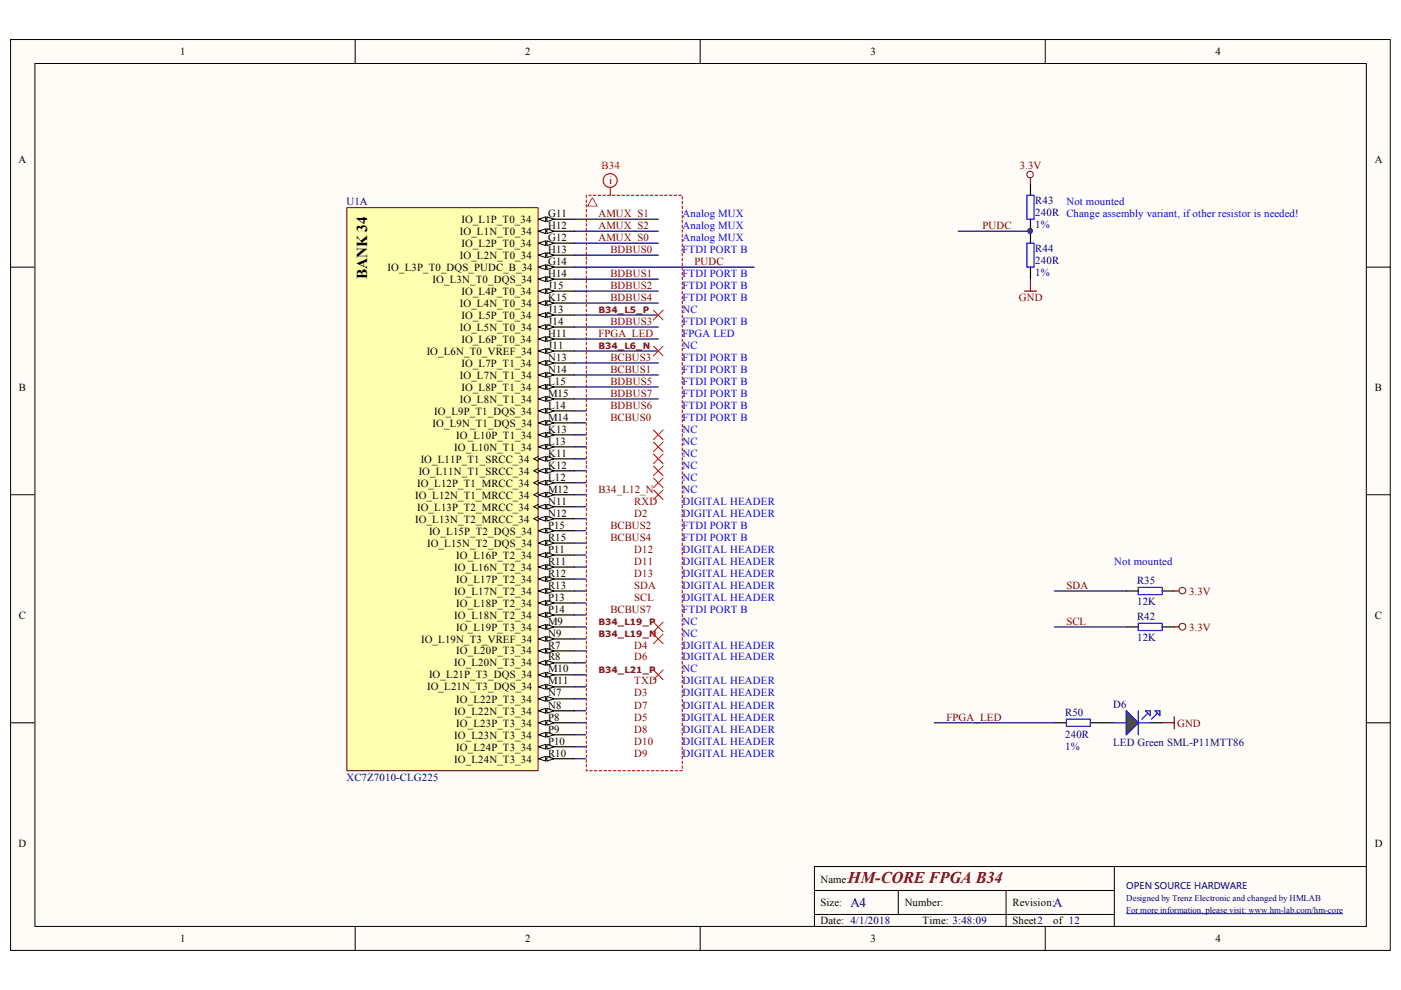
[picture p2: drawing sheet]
<svg xmlns="http://www.w3.org/2000/svg" width="297mm" height="210mm" viewBox="0 0 297 210" stroke-linecap="round" stroke-linejoin="round" font-family="sans-serif">
<path d="M2.3 8.5h292.5v193h-292.5z" fill="#fffcf8"/>
<path d="M2.2 8.4h292.6v193.1h-292.6z" fill="none" stroke="#000" stroke-width=".21"/>
<path d="M7.5 13.5h282.2v182.9h-282.2z" fill="#fffcf8"/>
<g fill="none" stroke="#000" stroke-width=".21">
<path d="M7.4 13.5h282.3v182.9h-282.3zM75.3 8.3v5.1M148.5 8.3v5.1M221.6 8.3v5.1M2.2 56.6h5.1M289.7 56.6h5.1M2.2 104.9h5.1M289.7 104.9h5.1M2.2 153.2h5.1M289.7 153.2h5.1M75.3 196.4v5.2M148.5 196.4v5.2"/>
<path d="M172.7 188.8h63.6M172.7 193.9h63.6M190.5 188.8v5.1M213.3 188.8v7.6M221.6 196.4v5.2M236.3 183.7v12.7M289.7 183.7h-117v12.7"/>
</g>
<path d="M238.8 193.7h45.9" fill="none" stroke="#000080" stroke-width=".21"/>
<g fill="none" stroke="#000080" stroke-width=".25">
<path d="M121.8 92.2h17.8M121.8 94.7h17.8M121.8 87.1h17.8M121.8 89.7h17.8M121.8 97.3h17.8M121.8 99.8h17.8M121.8 117.7h17.8M121.8 112.5h17.8M121.8 115.1h17.8M121.8 102.4h17.8M121.8 104.9h17.8M121.8 107.4h17.8"/>
<path d="M121.8 110h17.8M121.8 120.2h17.8M121.8 122.8h17.8M121.8 125.3h17.8M121.8 127.8h17.8M121.8 130.4h17.8M121.8 138h17.8M121.8 132.9h17.8M121.8 135.5h17.8M121.8 148.2h17.8M121.8 150.7h17.8M121.8 153.2h17.8"/>
<path d="M121.8 155.8h17.8M121.8 143.1h17.8M121.8 145.6h17.8M121.8 140.5h17.8M121.8 158.3h17.8M121.8 160.9h17.8"/>
</g>
<path d="M124.3 41.4h20.3v122h-20.3z" fill-rule="evenodd" fill="#fff"/>
<path d="M124.3 41.4h20.3v122h-20.3z" fill="none" stroke="#f00" stroke-width=".25" stroke-dasharray=".5 .5"/>
<path d="M125.6 41.9l1 1.8h-2z" fill="none" stroke="#f33" stroke-width=".21"/>
<g fill="none" stroke="#f00" stroke-width=".25">
<path d="M129.4 39.9v1.5"/>
<circle cx="129.4" cy="38.3" r="1.48"/>
</g>
<g fill="none" stroke="#000080" stroke-width=".25">
<path d="M121.8 56.6h38.1M121.8 59.2h17.8M121.8 51.6h17.8M121.8 54.1h17.8M121.8 46.5h17.8M121.8 49h17.8M121.8 77h17.8M121.8 79.5h17.8M121.8 71.9h17.8M121.8 74.4h17.8M121.8 66.8h17.8M121.8 69.3h17.8"/>
<path d="M121.8 61.7h17.8M121.8 64.3h17.8M121.8 82h17.8M121.8 84.6h17.8"/>
</g>
<path d="M73.6 44.1h40.5v119.3h-40.5z" fill="#ffffb0"/>
<path d="M73.5 44h40.6v119.4h-40.6z" fill="none" stroke="#800000" stroke-width=".21"/>
<path d="M114.2 49h7.6" fill="none" stroke="#000" stroke-width=".25"/>
<path d="M114.2 49l1.5-.5v1z" fill="#fffcf8"/>
<path d="M114.2 49l1.5-.5v1z" fill="none" stroke="#000" stroke-width=".21"/>
<path d="M115.9 48.5l1.6 .5-1.6 .5z" fill="#fffcf8"/>
<path d="M115.9 48.5l1.6 .5-1.6 .5z" fill="none" stroke="#000" stroke-width=".21"/>
<path d="M114.2 46.5h7.6" fill="none" stroke="#000" stroke-width=".25"/>
<path d="M114.2 46.5l1.5-.5v1z" fill="#fffcf8"/>
<path d="M114.2 46.5l1.5-.5v1z" fill="none" stroke="#000" stroke-width=".21"/>
<path d="M115.9 46l1.6 .5-1.6 .5z" fill="#fffcf8"/>
<path d="M115.9 46l1.6 .5-1.6 .5z" fill="none" stroke="#000" stroke-width=".21"/>
<path d="M114.2 54.1h7.6" fill="none" stroke="#000" stroke-width=".25"/>
<path d="M114.2 54.1l1.5-.5v1z" fill="#fffcf8"/>
<path d="M114.2 54.1l1.5-.5v1z" fill="none" stroke="#000" stroke-width=".21"/>
<path d="M115.9 53.6l1.6 .5-1.6 .5z" fill="#fffcf8"/>
<path d="M115.9 53.6l1.6 .5-1.6 .5z" fill="none" stroke="#000" stroke-width=".21"/>
<path d="M114.2 51.6h7.6" fill="none" stroke="#000" stroke-width=".25"/>
<path d="M114.2 51.6l1.5-.5v1z" fill="#fffcf8"/>
<path d="M114.2 51.6l1.5-.5v1z" fill="none" stroke="#000" stroke-width=".21"/>
<path d="M115.9 51.1l1.6 .5-1.6 .5z" fill="#fffcf8"/>
<path d="M115.9 51.1l1.6 .5-1.6 .5z" fill="none" stroke="#000" stroke-width=".21"/>
<path d="M114.2 59.2h7.6" fill="none" stroke="#000" stroke-width=".25"/>
<path d="M114.2 59.2l1.5-.5v1z" fill="#fffcf8"/>
<path d="M114.2 59.2l1.5-.5v1z" fill="none" stroke="#000" stroke-width=".21"/>
<path d="M115.9 58.7l1.6 .5-1.6 .5z" fill="#fffcf8"/>
<path d="M115.9 58.7l1.6 .5-1.6 .5z" fill="none" stroke="#000" stroke-width=".21"/>
<path d="M114.2 56.6h7.6" fill="none" stroke="#000" stroke-width=".25"/>
<path d="M114.2 56.6l1.5-.5v1z" fill="#fffcf8"/>
<path d="M114.2 56.6l1.5-.5v1z" fill="none" stroke="#000" stroke-width=".21"/>
<path d="M115.9 56.1l1.6 .5-1.6 .5z" fill="#fffcf8"/>
<path d="M115.9 56.1l1.6 .5-1.6 .5z" fill="none" stroke="#000" stroke-width=".21"/>
<path d="M114.2 64.3h7.6" fill="none" stroke="#000" stroke-width=".25"/>
<path d="M114.2 64.3l1.5-.5v1z" fill="#fffcf8"/>
<path d="M114.2 64.3l1.5-.5v1z" fill="none" stroke="#000" stroke-width=".21"/>
<path d="M115.9 63.8l1.6 .5-1.6 .5z" fill="#fffcf8"/>
<path d="M115.9 63.8l1.6 .5-1.6 .5z" fill="none" stroke="#000" stroke-width=".21"/>
<path d="M114.2 61.7h7.6" fill="none" stroke="#000" stroke-width=".25"/>
<path d="M114.2 61.7l1.5-.5v1z" fill="#fffcf8"/>
<path d="M114.2 61.7l1.5-.5v1z" fill="none" stroke="#000" stroke-width=".21"/>
<path d="M115.9 61.2l1.6 .5-1.6 .5z" fill="#fffcf8"/>
<path d="M115.9 61.2l1.6 .5-1.6 .5z" fill="none" stroke="#000" stroke-width=".21"/>
<path d="M114.2 69.3h7.6" fill="none" stroke="#000" stroke-width=".25"/>
<path d="M114.2 69.3l1.5-.5v1z" fill="#fffcf8"/>
<path d="M114.2 69.3l1.5-.5v1z" fill="none" stroke="#000" stroke-width=".21"/>
<path d="M115.9 68.8l1.6 .5-1.6 .5z" fill="#fffcf8"/>
<path d="M115.9 68.8l1.6 .5-1.6 .5z" fill="none" stroke="#000" stroke-width=".21"/>
<path d="M114.2 66.8h7.6" fill="none" stroke="#000" stroke-width=".25"/>
<path d="M114.2 66.8l1.5-.5v1z" fill="#fffcf8"/>
<path d="M114.2 66.8l1.5-.5v1z" fill="none" stroke="#000" stroke-width=".21"/>
<path d="M115.9 66.3l1.6 .5-1.6 .5z" fill="#fffcf8"/>
<path d="M115.9 66.3l1.6 .5-1.6 .5z" fill="none" stroke="#000" stroke-width=".21"/>
<path d="M114.2 74.4h7.6" fill="none" stroke="#000" stroke-width=".25"/>
<path d="M114.2 74.4l1.5-.5v1z" fill="#fffcf8"/>
<path d="M114.2 74.4l1.5-.5v1z" fill="none" stroke="#000" stroke-width=".21"/>
<path d="M115.9 73.9l1.6 .5-1.6 .5z" fill="#fffcf8"/>
<path d="M115.9 73.9l1.6 .5-1.6 .5z" fill="none" stroke="#000" stroke-width=".21"/>
<path d="M114.2 71.9h7.6" fill="none" stroke="#000" stroke-width=".25"/>
<path d="M114.2 71.9l1.5-.5v1z" fill="#fffcf8"/>
<path d="M114.2 71.9l1.5-.5v1z" fill="none" stroke="#000" stroke-width=".21"/>
<path d="M115.9 71.4l1.6 .5-1.6 .5z" fill="#fffcf8"/>
<path d="M115.9 71.4l1.6 .5-1.6 .5z" fill="none" stroke="#000" stroke-width=".21"/>
<path d="M114.2 79.5h7.6" fill="none" stroke="#000" stroke-width=".25"/>
<path d="M114.2 79.5l1.5-.5v1z" fill="#fffcf8"/>
<path d="M114.2 79.5l1.5-.5v1z" fill="none" stroke="#000" stroke-width=".21"/>
<path d="M115.9 79l1.6 .5-1.6 .5z" fill="#fffcf8"/>
<path d="M115.9 79l1.6 .5-1.6 .5z" fill="none" stroke="#000" stroke-width=".21"/>
<path d="M114.2 77h7.6" fill="none" stroke="#000" stroke-width=".25"/>
<path d="M114.2 77l1.5-.5v1z" fill="#fffcf8"/>
<path d="M114.2 77l1.5-.5v1z" fill="none" stroke="#000" stroke-width=".21"/>
<path d="M115.9 76.5l1.6 .5-1.6 .5z" fill="#fffcf8"/>
<path d="M115.9 76.5l1.6 .5-1.6 .5z" fill="none" stroke="#000" stroke-width=".21"/>
<path d="M114.2 84.6h7.6" fill="none" stroke="#000" stroke-width=".25"/>
<path d="M114.2 84.6l1.5-.5v1z" fill="#fffcf8"/>
<path d="M114.2 84.6l1.5-.5v1z" fill="none" stroke="#000" stroke-width=".21"/>
<path d="M115.9 84.1l1.6 .5-1.6 .5z" fill="#fffcf8"/>
<path d="M115.9 84.1l1.6 .5-1.6 .5z" fill="none" stroke="#000" stroke-width=".21"/>
<path d="M114.2 82h7.6" fill="none" stroke="#000" stroke-width=".25"/>
<path d="M114.2 82l1.5-.5v1z" fill="#fffcf8"/>
<path d="M114.2 82l1.5-.5v1z" fill="none" stroke="#000" stroke-width=".21"/>
<path d="M115.9 81.5l1.6 .5-1.6 .5z" fill="#fffcf8"/>
<path d="M115.9 81.5l1.6 .5-1.6 .5z" fill="none" stroke="#000" stroke-width=".21"/>
<path d="M114.2 89.7h7.6" fill="none" stroke="#000" stroke-width=".25"/>
<path d="M114.2 89.7l1.5-.5v1z" fill="#fffcf8"/>
<path d="M114.2 89.7l1.5-.5v1z" fill="none" stroke="#000" stroke-width=".21"/>
<path d="M115.9 89.2l1.6 .5-1.6 .5z" fill="#fffcf8"/>
<path d="M115.9 89.2l1.6 .5-1.6 .5z" fill="none" stroke="#000" stroke-width=".21"/>
<path d="M114.2 87.1h7.6" fill="none" stroke="#000" stroke-width=".25"/>
<path d="M114.2 87.1l1.5-.5v1z" fill="#fffcf8"/>
<path d="M114.2 87.1l1.5-.5v1z" fill="none" stroke="#000" stroke-width=".21"/>
<path d="M115.9 86.6l1.6 .5-1.6 .5z" fill="#fffcf8"/>
<path d="M115.9 86.6l1.6 .5-1.6 .5z" fill="none" stroke="#000" stroke-width=".21"/>
<path d="M114.2 94.7h7.6" fill="none" stroke="#000" stroke-width=".25"/>
<path d="M114.2 94.7l1.5-.5v1z" fill="#fffcf8"/>
<path d="M114.2 94.7l1.5-.5v1z" fill="none" stroke="#000" stroke-width=".21"/>
<path d="M115.9 94.2l1.6 .5-1.6 .5z" fill="#fffcf8"/>
<path d="M115.9 94.2l1.6 .5-1.6 .5z" fill="none" stroke="#000" stroke-width=".21"/>
<path d="M114.2 92.2h7.6" fill="none" stroke="#000" stroke-width=".25"/>
<path d="M114.2 92.2l1.5-.5v1z" fill="#fffcf8"/>
<path d="M114.2 92.2l1.5-.5v1z" fill="none" stroke="#000" stroke-width=".21"/>
<path d="M115.9 91.7l1.6 .5-1.6 .5z" fill="#fffcf8"/>
<path d="M114.2 99.3l-1 .5 1 .5M115.9 91.7l1.6 .5-1.6 .5z" fill="none" stroke="#000" stroke-width=".21"/>
<path d="M114.2 99.8h7.6" fill="none" stroke="#000" stroke-width=".25"/>
<path d="M114.2 99.8l1.5-.5v1z" fill="#fffcf8"/>
<path d="M114.2 99.8l1.5-.5v1z" fill="none" stroke="#000" stroke-width=".21"/>
<path d="M115.9 99.3l1.6 .5-1.6 .5z" fill="#fffcf8"/>
<path d="M114.2 96.8l-1 .5 1 .5M115.9 99.3l1.6 .5-1.6 .5z" fill="none" stroke="#000" stroke-width=".21"/>
<path d="M114.2 97.3h7.6" fill="none" stroke="#000" stroke-width=".25"/>
<path d="M114.2 97.3l1.5-.5v1z" fill="#fffcf8"/>
<path d="M114.2 97.3l1.5-.5v1z" fill="none" stroke="#000" stroke-width=".21"/>
<path d="M115.9 96.8l1.6 .5-1.6 .5z" fill="#fffcf8"/>
<path d="M115.9 96.8l1.6 .5-1.6 .5zM114.2 104.4l-1 .5 1 .5" fill="none" stroke="#000" stroke-width=".21"/>
<path d="M114.2 104.9h7.6" fill="none" stroke="#000" stroke-width=".25"/>
<path d="M114.2 104.9l1.5-.5v1z" fill="#fffcf8"/>
<path d="M114.2 104.9l1.5-.5v1z" fill="none" stroke="#000" stroke-width=".21"/>
<path d="M115.9 104.4l1.6 .5-1.6 .5z" fill="#fffcf8"/>
<path d="M114.2 101.9l-1 .5 1 .5M115.9 104.4l1.6 .5-1.6 .5z" fill="none" stroke="#000" stroke-width=".21"/>
<path d="M114.2 102.4h7.6" fill="none" stroke="#000" stroke-width=".25"/>
<path d="M114.2 102.4l1.5-.5v1z" fill="#fffcf8"/>
<path d="M114.2 102.4l1.5-.5v1z" fill="none" stroke="#000" stroke-width=".21"/>
<path d="M115.9 101.9l1.6 .5-1.6 .5z" fill="#fffcf8"/>
<path d="M114.2 109.5l-1 .5 1 .5M115.9 101.9l1.6 .5-1.6 .5z" fill="none" stroke="#000" stroke-width=".21"/>
<path d="M114.2 110h7.6" fill="none" stroke="#000" stroke-width=".25"/>
<path d="M114.2 110l1.5-.5v1z" fill="#fffcf8"/>
<path d="M114.2 110l1.5-.5v1z" fill="none" stroke="#000" stroke-width=".21"/>
<path d="M115.9 109.5l1.6 .5-1.6 .5z" fill="#fffcf8"/>
<path d="M114.2 106.9l-1 .5 1 .5M115.9 109.5l1.6 .5-1.6 .5z" fill="none" stroke="#000" stroke-width=".21"/>
<path d="M114.2 107.4h7.6" fill="none" stroke="#000" stroke-width=".25"/>
<path d="M114.2 107.4l1.5-.5v1z" fill="#fffcf8"/>
<path d="M114.2 107.4l1.5-.5v1z" fill="none" stroke="#000" stroke-width=".21"/>
<path d="M115.9 106.9l1.6 .5-1.6 .5z" fill="#fffcf8"/>
<path d="M115.9 106.9l1.6 .5-1.6 .5z" fill="none" stroke="#000" stroke-width=".21"/>
<path d="M114.2 115.1h7.6" fill="none" stroke="#000" stroke-width=".25"/>
<path d="M114.2 115.1l1.5-.5v1.1z" fill="#fffcf8"/>
<path d="M114.2 115.1l1.5-.5v1.1z" fill="none" stroke="#000" stroke-width=".21"/>
<path d="M115.9 114.6l1.6 .5-1.6 .6z" fill="#fffcf8"/>
<path d="M115.9 114.6l1.6 .5-1.6 .6z" fill="none" stroke="#000" stroke-width=".21"/>
<path d="M114.2 112.5h7.6" fill="none" stroke="#000" stroke-width=".25"/>
<path d="M114.2 112.5l1.5-.5v1z" fill="#fffcf8"/>
<path d="M114.2 112.5l1.5-.5v1z" fill="none" stroke="#000" stroke-width=".21"/>
<path d="M115.9 112l1.6 .5-1.6 .5z" fill="#fffcf8"/>
<path d="M115.9 112l1.6 .5-1.6 .5z" fill="none" stroke="#000" stroke-width=".21"/>
<path d="M114.2 120.2h7.6" fill="none" stroke="#000" stroke-width=".25"/>
<path d="M114.2 120.2l1.5-.5v1z" fill="#fffcf8"/>
<path d="M114.2 120.2l1.5-.5v1z" fill="none" stroke="#000" stroke-width=".21"/>
<path d="M115.9 119.7l1.6 .5-1.6 .5z" fill="#fffcf8"/>
<path d="M115.9 119.7l1.6 .5-1.6 .5z" fill="none" stroke="#000" stroke-width=".21"/>
<path d="M114.2 117.7h7.6" fill="none" stroke="#000" stroke-width=".25"/>
<path d="M114.2 117.7l1.5-.5v1z" fill="#fffcf8"/>
<path d="M114.2 117.7l1.5-.5v1z" fill="none" stroke="#000" stroke-width=".21"/>
<path d="M115.9 117.2l1.6 .5-1.6 .5z" fill="#fffcf8"/>
<path d="M115.9 117.2l1.6 .5-1.6 .5z" fill="none" stroke="#000" stroke-width=".21"/>
<path d="M114.2 125.3h7.6" fill="none" stroke="#000" stroke-width=".25"/>
<path d="M114.2 125.3l1.5-.5v1z" fill="#fffcf8"/>
<path d="M114.2 125.3l1.5-.5v1z" fill="none" stroke="#000" stroke-width=".21"/>
<path d="M115.9 124.8l1.6 .5-1.6 .5z" fill="#fffcf8"/>
<path d="M115.9 124.8l1.6 .5-1.6 .5z" fill="none" stroke="#000" stroke-width=".21"/>
<path d="M114.2 122.8h7.6" fill="none" stroke="#000" stroke-width=".25"/>
<path d="M114.2 122.8l1.5-.5v1z" fill="#fffcf8"/>
<path d="M114.2 122.8l1.5-.5v1z" fill="none" stroke="#000" stroke-width=".21"/>
<path d="M115.9 122.3l1.6 .5-1.6 .5z" fill="#fffcf8"/>
<path d="M115.9 122.3l1.6 .5-1.6 .5z" fill="none" stroke="#000" stroke-width=".21"/>
<path d="M114.2 130.4h7.6" fill="none" stroke="#000" stroke-width=".25"/>
<path d="M114.2 130.4l1.5-.5v1z" fill="#fffcf8"/>
<path d="M114.2 130.4l1.5-.5v1z" fill="none" stroke="#000" stroke-width=".21"/>
<path d="M115.9 129.9l1.6 .5-1.6 .5z" fill="#fffcf8"/>
<path d="M115.9 129.9l1.6 .5-1.6 .5z" fill="none" stroke="#000" stroke-width=".21"/>
<path d="M114.2 127.8h7.6" fill="none" stroke="#000" stroke-width=".25"/>
<path d="M114.2 127.8l1.5-.5v1.1z" fill="#fffcf8"/>
<path d="M114.2 127.8l1.5-.5v1.1z" fill="none" stroke="#000" stroke-width=".21"/>
<path d="M115.9 127.3l1.6 .5-1.6 .6z" fill="#fffcf8"/>
<path d="M115.9 127.3l1.6 .5-1.6 .6z" fill="none" stroke="#000" stroke-width=".21"/>
<path d="M114.2 135.5h7.6" fill="none" stroke="#000" stroke-width=".25"/>
<path d="M114.2 135.5l1.5-.5v1z" fill="#fffcf8"/>
<path d="M114.2 135.5l1.5-.5v1z" fill="none" stroke="#000" stroke-width=".21"/>
<path d="M115.9 135l1.6 .5-1.6 .5z" fill="#fffcf8"/>
<path d="M115.9 135l1.6 .5-1.6 .5z" fill="none" stroke="#000" stroke-width=".21"/>
<path d="M114.2 132.9h7.6" fill="none" stroke="#000" stroke-width=".25"/>
<path d="M114.2 132.9l1.5-.5v1z" fill="#fffcf8"/>
<path d="M114.2 132.9l1.5-.5v1z" fill="none" stroke="#000" stroke-width=".21"/>
<path d="M115.9 132.4l1.6 .5-1.6 .5z" fill="#fffcf8"/>
<path d="M115.9 132.4l1.6 .5-1.6 .5z" fill="none" stroke="#000" stroke-width=".21"/>
<path d="M114.2 140.5h7.6" fill="none" stroke="#000" stroke-width=".25"/>
<path d="M114.2 140.5l1.5-.5v1.1z" fill="#fffcf8"/>
<path d="M114.2 140.5l1.5-.5v1.1z" fill="none" stroke="#000" stroke-width=".21"/>
<path d="M115.9 140l1.6 .5-1.6 .6z" fill="#fffcf8"/>
<path d="M115.9 140l1.6 .5-1.6 .6z" fill="none" stroke="#000" stroke-width=".21"/>
<path d="M114.2 138h7.6" fill="none" stroke="#000" stroke-width=".25"/>
<path d="M114.2 138l1.5-.5v1z" fill="#fffcf8"/>
<path d="M114.2 138l1.5-.5v1z" fill="none" stroke="#000" stroke-width=".21"/>
<path d="M115.9 137.5l1.6 .5-1.6 .5z" fill="#fffcf8"/>
<path d="M115.9 137.5l1.6 .5-1.6 .5z" fill="none" stroke="#000" stroke-width=".21"/>
<path d="M114.2 145.6h7.6" fill="none" stroke="#000" stroke-width=".25"/>
<path d="M114.2 145.6l1.5-.5v1z" fill="#fffcf8"/>
<path d="M114.2 145.6l1.5-.5v1z" fill="none" stroke="#000" stroke-width=".21"/>
<path d="M115.9 145.1l1.6 .5-1.6 .5z" fill="#fffcf8"/>
<path d="M115.9 145.1l1.6 .5-1.6 .5z" fill="none" stroke="#000" stroke-width=".21"/>
<path d="M114.2 143.1h7.6" fill="none" stroke="#000" stroke-width=".25"/>
<path d="M114.2 143.1l1.5-.5v1z" fill="#fffcf8"/>
<path d="M114.2 143.1l1.5-.5v1z" fill="none" stroke="#000" stroke-width=".21"/>
<path d="M115.9 142.6l1.6 .5-1.6 .5z" fill="#fffcf8"/>
<path d="M115.9 142.6l1.6 .5-1.6 .5z" fill="none" stroke="#000" stroke-width=".21"/>
<path d="M114.2 150.7h7.6" fill="none" stroke="#000" stroke-width=".25"/>
<path d="M114.2 150.7l1.5-.5v1z" fill="#fffcf8"/>
<path d="M114.2 150.7l1.5-.5v1z" fill="none" stroke="#000" stroke-width=".21"/>
<path d="M115.9 150.2l1.6 .5-1.6 .5z" fill="#fffcf8"/>
<path d="M115.9 150.2l1.6 .5-1.6 .5z" fill="none" stroke="#000" stroke-width=".21"/>
<path d="M114.2 148.2h7.6" fill="none" stroke="#000" stroke-width=".25"/>
<path d="M114.2 148.2l1.5-.5v1z" fill="#fffcf8"/>
<path d="M114.2 148.2l1.5-.5v1z" fill="none" stroke="#000" stroke-width=".21"/>
<path d="M115.9 147.7l1.6 .5-1.6 .5z" fill="#fffcf8"/>
<path d="M115.9 147.7l1.6 .5-1.6 .5z" fill="none" stroke="#000" stroke-width=".21"/>
<path d="M114.2 155.8h7.6" fill="none" stroke="#000" stroke-width=".25"/>
<path d="M114.2 155.8l1.5-.5v1z" fill="#fffcf8"/>
<path d="M114.2 155.8l1.5-.5v1z" fill="none" stroke="#000" stroke-width=".21"/>
<path d="M115.9 155.3l1.6 .5-1.6 .5z" fill="#fffcf8"/>
<path d="M115.9 155.3l1.6 .5-1.6 .5z" fill="none" stroke="#000" stroke-width=".21"/>
<path d="M114.2 153.2h7.6" fill="none" stroke="#000" stroke-width=".25"/>
<path d="M114.2 153.2l1.5-.5v1.1z" fill="#fffcf8"/>
<path d="M114.2 153.2l1.5-.5v1.1z" fill="none" stroke="#000" stroke-width=".21"/>
<path d="M115.9 152.7l1.6 .5-1.6 .6z" fill="#fffcf8"/>
<path d="M115.9 152.7l1.6 .5-1.6 .6z" fill="none" stroke="#000" stroke-width=".21"/>
<path d="M114.2 160.9h7.6" fill="none" stroke="#000" stroke-width=".25"/>
<path d="M114.2 160.9l1.5-.5v1z" fill="#fffcf8"/>
<path d="M114.2 160.9l1.5-.5v1z" fill="none" stroke="#000" stroke-width=".21"/>
<path d="M115.9 160.4l1.6 .5-1.6 .5z" fill="#fffcf8"/>
<path d="M115.9 160.4l1.6 .5-1.6 .5z" fill="none" stroke="#000" stroke-width=".21"/>
<path d="M114.2 158.3h7.6" fill="none" stroke="#000" stroke-width=".25"/>
<path d="M114.2 158.3l1.5-.5v1z" fill="#fffcf8"/>
<path d="M114.2 158.3l1.5-.5v1z" fill="none" stroke="#000" stroke-width=".21"/>
<path d="M115.9 157.8l1.6 .5-1.6 .5z" fill="#fffcf8"/>
<path d="M115.9 157.8l1.6 .5-1.6 .5z" fill="none" stroke="#000" stroke-width=".21"/>
<path d="M218.5 38.9v2.5M218.5 46.5v2.5M238.8 125.3h2.5M238.8 132.9h2.5M246.4 125.3h2.6M246.4 132.9h2.6" fill="none" stroke="#000" stroke-width=".25"/>
<path d="M241.3 124.5h5.1v1.6h-5.1zM241.3 132.2h5.1v1.5h-5.1z" fill="none" stroke="#00f" stroke-width=".25"/>
<g fill="none" stroke="#800000" stroke-width=".21">
<circle cx="250.7" cy="132.9" r=".72"/>
<circle cx="250.7" cy="125.2" r=".71"/>
</g>
<path d="M249 125.3h1M249 132.9h1" fill="none" stroke="#800000" stroke-width=".25"/>
<path d="M223.6 125.3h15.2M223.6 132.9h15.2" fill="none" stroke="#000080" stroke-width=".25"/>
<circle cx="218.4" cy="49" r=".45" fill="#000080"/>
<circle cx="218.4" cy="49" r=".45" fill="none" stroke="#000080" stroke-width=".21"/>
<path d="M217.7 41.4h1.5v5.1h-1.5z" fill="none" stroke="#00f" stroke-width=".25"/>
<circle cx="218.4" cy="49" r=".45" fill="#000080"/>
<circle cx="218.4" cy="49" r=".45" fill="none" stroke="#000080" stroke-width=".21"/>
<path d="M218.5 49v2.6" fill="none" stroke="#000" stroke-width=".25"/>
<circle cx="218.4" cy="49" r=".45" fill="#000080"/>
<circle cx="218.4" cy="49" r=".45" fill="none" stroke="#000080" stroke-width=".21"/>
<path d="M218.5 56.6v2.6" fill="none" stroke="#000" stroke-width=".25"/>
<path d="M217.7 51.6h1.5v5h-1.5z" fill="none" stroke="#00f" stroke-width=".25"/>
<circle cx="218.4" cy="49" r=".45" fill="#000080"/>
<circle cx="218.4" cy="49" r=".45" fill="none" stroke="#000080" stroke-width=".21"/>
<path d="M203.2 49h15.3" fill="none" stroke="#000080" stroke-width=".25"/>
<circle cx="218.4" cy="49" r=".45" fill="#000080"/>
<circle cx="218.4" cy="49" r=".45" fill="none" stroke="#000080" stroke-width=".21"/>
<circle cx="218.4" cy="37" r=".69" fill="none" stroke="#800000" stroke-width=".21"/>
<path d="M218.5 37.8v1.1M218.5 59.2v2.5M217.2 61.7h2.5" fill="none" stroke="#800000" stroke-width=".25"/>
<path d="M238.8 150.7l2.5 2.5-2.5 2.6z" fill="#0f0"/>
<path d="M238.8 150.7l2.5 2.5-2.5 2.6z" fill="none" stroke="#00f" stroke-width=".21"/>
<path d="M223.6 153.2h2.5M231.2 153.2h5.1M243.9 153.2h2.5" fill="none" stroke="#000" stroke-width=".25"/>
<path d="M226.1 152.5h5.1v1.5h-5.1zM236.3 153.2h2.5M238.8 150.7l2.5 2.5-2.5 2.6zM241.3 150.7v5.1M241.3 153.2h2.6M242.9 150.7h1v1zM243.4 151.2l-1.3 1.3M244.9 150.7h1v1zM245.4 151.2l-1.3 1.3" fill="none" stroke="#00f" stroke-width=".25"/>
<path d="M246.4 153.2h2.6M249 152v2.5" fill="none" stroke="#800000" stroke-width=".25"/>
<path d="M198.1 153.2h25.5" fill="none" stroke="#000080" stroke-width=".25"/>
<g fill="none" stroke="#f00" stroke-width=".21">
<path d="M138.6 65.8l2 2M138.6 73.4l2 2M140.6 65.8l-2 2M140.6 73.4l-2 2M138.6 91.2l2 2M138.6 93.7l2 2.1M138.6 96.3l2 2M138.6 98.8l2 2M140.6 91.2l-2 2M140.6 93.7l-2 2.1M140.6 96.3l-2 2M140.6 98.8l-2 2"/>
<path d="M138.6 103.9l2 2M138.6 101.3l2 2.1M140.6 103.9l-2 2M140.6 101.3l-2 2.1M138.6 131.9l2 2M138.6 134.5l2 2M140.6 131.9l-2 2M140.6 134.5l-2 2M138.6 142.1l2 2M140.6 142.1l-2 2"/>
</g>
<text font-size="3.5" fill="#800000" x="179.8" y="187.1">HM-CORE FPGA B34</text>
<text font-size="3.2" x="77.8" y="59.2" transform="rotate(-90 77.8 59.2)">BANK 34</text>
<g font-size="2.8" fill="#000080">
<text x="180.3" y="192.4">A4</text>
<text x="223.3" y="192.4">A</text>
</g>
<g font-size="2.3">
<text x="38.2" y="11.7">1</text>
<text x="111.4" y="11.7">2</text>
<text x="184.5" y="11.7">3</text>
<text x="257.7" y="11.7">4</text>
<text x="3.9" y="34.5">A</text>
<text x="291.5" y="34.5">A</text>
<text x="97.8" y="47.2">IO_L1P_T0_34</text>
<text x="116.2" y="46">G11</text>
<text x="97.5" y="49.8">IO_L1N_T0_34</text>
<text x="97.8" y="52.3">IO_L2P_T0_34</text>
<text x="116.2" y="48.5">H12</text>
<text x="116.2" y="53.6">H13</text>
<text x="116.2" y="51.1">G12</text>
<text x="82.2" y="57.4">IO_L3P_T0_DQS_PUDC_B_34</text>
<text x="91.7" y="59.9">IO_L3N_T0_DQS_34</text>
<text x="97.5" y="54.9">IO_L2N_T0_34</text>
<text x="116.2" y="56.1">G14</text>
<text x="116.2" y="58.7">H14</text>
<text x="97.5" y="65.1">IO_L4N_T0_34</text>
<text x="97.8" y="62.5">IO_L4P_T0_34</text>
<text x="116.2" y="63.8">K15</text>
<text x="116.2" y="61.2">J15</text>
<text x="97.5" y="70.2">IO_L5N_T0_34</text>
<text x="97.8" y="67.6">IO_L5P_T0_34</text>
<text x="116.2" y="68.9">J14</text>
<text x="116.2" y="66.4">J13</text>
<text x="116.2" y="71.5">H11</text>
<text x="90.5" y="75.3">IO_L6N_T0_VREF_34</text>
<text x="97.8" y="72.7">IO_L6P_T0_34</text>
<text x="97.8" y="77.8">IO_L7P_T1_34</text>
<text x="116.2" y="76.5">N13</text>
<text x="116.2" y="74">J11</text>
<text x="4" y="82.9">B</text>
<text x="97.5" y="80.3">IO_L7N_T1_34</text>
<text x="97.8" y="82.9">IO_L8P_T1_34</text>
<text x="116.2" y="79.1">N14</text>
<text x="116.2" y="81.6">L15</text>
<text x="291.5" y="82.9">B</text>
<text x="92.1" y="88">IO_L9P_T1_DQS_34</text>
<text x="97.5" y="85.4">IO_L8N_T1_34</text>
<text x="116.2" y="86.7">L14</text>
<text x="116.2" y="89.2">M14</text>
<text x="116.2" y="84.2">M15</text>
<text x="91.7" y="90.5">IO_L9N_T1_DQS_34</text>
<text x="96.3" y="95.6">IO_L10N_T1_34</text>
<text x="96.7" y="93">IO_L10P_T1_34</text>
<text x="116.2" y="94.3">L13</text>
<text x="116.2" y="91.8">K13</text>
<text x="88.8" y="100.7">IO_L11N_T1_SRCC_34</text>
<text x="89.2" y="98.1">IO_L11P_T1_SRCC_34</text>
<text x="116.2" y="101.9">L12</text>
<text x="116.2" y="96.9">K11</text>
<text x="116.2" y="99.4">K12</text>
<text x="88" y="105.7">IO_L12N_T1_MRCC_34</text>
<text x="88.4" y="103.2">IO_L12P_T1_MRCC_34</text>
<text x="116.2" y="107">N11</text>
<text x="116.2" y="104.5">M12</text>
<text x="88" y="110.8">IO_L13N_T2_MRCC_34</text>
<text x="88.4" y="108.3">IO_L13P_T2_MRCC_34</text>
<text x="91" y="113.4">IO_L15P_T2_DQS_34</text>
<text x="116.2" y="109.6">N12</text>
<text x="116.2" y="112.1">P15</text>
<text x="90.5" y="115.9">IO_L15N_T2_DQS_34</text>
<text x="96.7" y="118.4">IO_L16P_T2_34</text>
<text x="116.2" y="114.6">R15</text>
<text x="116.2" y="119.7">R11</text>
<text x="116.2" y="117.2">P11</text>
<text x="96.3" y="121">IO_L16N_T2_34</text>
<text x="96.7" y="123.5">IO_L17P_T2_34</text>
<text x="116.2" y="124.8">R13</text>
<text x="116.2" y="122.3">R12</text>
<text x="4" y="131.1">C</text>
<text x="96.3" y="126.1">IO_L17N_T2_34</text>
<text x="96.3" y="131.1">IO_L18N_T2_34</text>
<text x="96.7" y="128.6">IO_L18P_T2_34</text>
<text x="116.2" y="129.9">P14</text>
<text x="116.2" y="127.3">P13</text>
<text x="291.5" y="131.1">C</text>
<text x="89.3" y="136.2">IO_L19N_T3_VREF_34</text>
<text x="96.7" y="133.7">IO_L19P_T3_34</text>
<text x="116.2" y="135">N9</text>
<text x="116.2" y="132.4">M9</text>
<text x="116.2" y="137.5">R7</text>
<text x="91" y="143.8">IO_L21P_T3_DQS_34</text>
<text x="96.3" y="141.3">IO_L20N_T3_34</text>
<text x="96.7" y="138.8">IO_L20P_T3_34</text>
<text x="116.2" y="142.6">M10</text>
<text x="116.2" y="140">R8</text>
<text x="90.5" y="146.4">IO_L21N_T3_DQS_34</text>
<text x="96.7" y="149">IO_L22P_T3_34</text>
<text x="116.2" y="147.7">N7</text>
<text x="116.2" y="145.1">M11</text>
<text x="96.3" y="151.6">IO_L22N_T3_34</text>
<text x="96.7" y="154.1">IO_L23P_T3_34</text>
<text x="116.2" y="150.3">N8</text>
<text x="116.2" y="155.4">P9</text>
<text x="116.2" y="152.8">P8</text>
<text x="96.3" y="156.6">IO_L23N_T3_34</text>
<text x="96.3" y="161.7">IO_L24N_T3_34</text>
<text x="96.7" y="159.2">IO_L24P_T3_34</text>
<text x="116.2" y="160.4">R10</text>
<text x="116.2" y="157.9">P10</text>
<text x="3.9" y="179.5">D</text>
<text x="291.5" y="179.5">D</text>
<text x="173.9" y="187.1">Name:</text>
<text x="173.9" y="192.2">Size:</text>
<text x="173.9" y="196">Date: 4/1/2018</text>
<text x="191.8" y="192.2">Number:</text>
<text x="195.6" y="196">Time: 3:48:09</text>
<text x="214.7" y="192.2">Revision:</text>
<text x="214.7" y="196">Sheet2</text>
<text x="223.3" y="196">of 12</text>
<text x="38.2" y="199.8">1</text>
<text x="111.4" y="199.8">2</text>
<text x="184.5" y="199.8">3</text>
<text x="257.7" y="199.8">4</text>
</g>
<g font-size="2.3" fill="#f00">
<text x="127.5" y="35.8">B34</text>
<text x="129.2" y="39.1">i</text>
</g>
<g font-size="2.3" fill="#800000">
<text x="216.2" y="35.8">3.3V</text>
<text x="126.9" y="46">AMUX_S1</text>
<text x="126.9" y="48.5">AMUX_S2</text>
<text x="126.9" y="51.1">AMUX_S0</text>
<text x="129.4" y="53.6">BDBUS0</text>
<text x="208.3" y="48.5">PUDC</text>
<text x="129.4" y="58.7">BDBUS1</text>
<text x="147.3" y="56.1">PUDC</text>
<text x="129.4" y="61.2">BDBUS2</text>
<text x="129.4" y="63.8">BDBUS4</text>
<text x="216" y="63.8">GND</text>
<text x="126.9" y="71.5">FPGA_LED</text>
<text x="129.4" y="68.9">BDBUS3</text>
<text x="129.4" y="76.5">BCBUS3</text>
<text x="129.4" y="81.6">BDBUS5</text>
<text x="129.4" y="79.1">BCBUS1</text>
<text x="129.4" y="86.7">BDBUS6</text>
<text x="129.4" y="84.2">BDBUS7</text>
<text x="129.4" y="89.2">BCBUS0</text>
<text x="126.9" y="94.3">B34_L10_N</text>
<text x="126.9" y="99.4">B34_L11_N</text>
<text x="126.9" y="104.5">B34_L12_N</text>
<text x="134.5" y="107">RXD</text>
<text x="129.4" y="112.1">BCBUS2</text>
<text x="134.5" y="109.6">D2</text>
<text x="129.4" y="114.6">BCBUS4</text>
<text x="134.5" y="117.2">D12</text>
<text x="134.5" y="119.7">D11</text>
<text x="134.5" y="122.3">D13</text>
<text x="134.5" y="124.8">SDA</text>
<text x="226.1" y="124.8">SDA</text>
<text x="129.4" y="129.9">BCBUS7</text>
<text x="134.5" y="127.3">SCL</text>
<text x="252.1" y="126.1">3.3V</text>
<text x="134.5" y="137.5">D4</text>
<text x="226.1" y="132.4">SCL</text>
<text x="252.1" y="133.7">3.3V</text>
<text x="134.5" y="140">D6</text>
<text x="134.5" y="147.7">D3</text>
<text x="134.5" y="145.1">TXD</text>
<text x="134.5" y="155.4">D8</text>
<text x="134.5" y="150.3">D7</text>
<text x="134.5" y="152.8">D5</text>
<text x="200.7" y="152.8">FPGA_LED</text>
<text x="249.6" y="154.1">GND</text>
<text x="134.5" y="160.4">D9</text>
<text x="134.5" y="157.9">D10</text>
</g>
<g font-size="2.3" fill="#000080">
<text x="73.4" y="43.4">U1A</text>
<text x="219.5" y="43.2">R43</text>
<text x="219.5" y="45.7">240R Change assembly variant, if other resistor is needed!</text>
<text x="219.5" y="48.3">1%</text>
<text x="219.5" y="53.3">R44</text>
<text x="219.5" y="58.4">1%</text>
<text x="219.5" y="55.9">240R</text>
<text x="241.1" y="123.8">R35</text>
<text x="241.1" y="128.4">12K</text>
<text x="241.1" y="131.4">R42</text>
<text x="241.1" y="136">12K</text>
<text x="225.8" y="151.8">R50</text>
<text x="236" y="150">D6</text>
<text x="225.8" y="156.4">240R</text>
<text x="225.8" y="158.9">1%</text>
<text x="236" y="158.2">LED Green SML-P11MTT86</text>
<text x="73.4" y="165.5">XC7Z7010-CLG225</text>
</g>
<g font-size="2.3" fill="#00f">
<text x="144.7" y="46">Analog MUX</text>
<text x="226.1" y="43.4">Not mounted</text>
<text x="144.7" y="53.6">FTDI PORT B</text>
<text x="144.7" y="48.5">Analog MUX</text>
<text x="144.7" y="51.1">Analog MUX</text>
<text x="144.7" y="58.7">FTDI PORT B</text>
<text x="144.7" y="63.8">FTDI PORT B</text>
<text x="144.7" y="61.2">FTDI PORT B</text>
<text x="144.7" y="66.4">NC</text>
<text x="144.7" y="68.9">FTDI PORT B</text>
<text x="144.7" y="71.5">FPGA LED</text>
<text x="144.7" y="74">NC</text>
<text x="144.7" y="76.5">FTDI PORT B</text>
<text x="144.7" y="81.6">FTDI PORT B</text>
<text x="144.7" y="79.1">FTDI PORT B</text>
<text x="144.7" y="89.2">FTDI PORT B</text>
<text x="144.7" y="86.7">FTDI PORT B</text>
<text x="144.7" y="84.2">FTDI PORT B</text>
<text x="144.7" y="94.3">NC</text>
<text x="144.7" y="91.8">NC</text>
<text x="144.7" y="101.9">NC</text>
<text x="144.7" y="99.4">NC</text>
<text x="144.7" y="96.9">NC</text>
<text x="144.7" y="104.5">NC</text>
<text x="144.7" y="107">DIGITAL HEADER</text>
<text x="144.7" y="109.6">DIGITAL HEADER</text>
<text x="144.7" y="112.1">FTDI PORT B</text>
<text x="144.7" y="117.2">DIGITAL HEADER</text>
<text x="144.7" y="119.7">DIGITAL HEADER</text>
<text x="144.7" y="114.6">FTDI PORT B</text>
<text x="236.3" y="119.7">Not mounted</text>
<text x="144.7" y="124.8">DIGITAL HEADER</text>
<text x="144.7" y="122.3">DIGITAL HEADER</text>
<text x="144.7" y="127.3">DIGITAL HEADER</text>
<text x="144.7" y="129.9">FTDI PORT B</text>
<text x="144.7" y="135">NC</text>
<text x="144.7" y="132.4">NC</text>
<text x="144.7" y="137.5">DIGITAL HEADER</text>
<text x="144.7" y="142.6">NC</text>
<text x="144.7" y="140">DIGITAL HEADER</text>
<text x="144.7" y="145.1">DIGITAL HEADER</text>
<text x="144.7" y="147.7">DIGITAL HEADER</text>
<text x="144.7" y="150.3">DIGITAL HEADER</text>
<text x="144.7" y="152.8">DIGITAL HEADER</text>
<text x="144.7" y="155.4">DIGITAL HEADER</text>
<text x="144.7" y="157.9">DIGITAL HEADER</text>
<text x="144.7" y="160.4">DIGITAL HEADER</text>
</g>
<g font-size="1.9" fill="#800000">
<text x="126.9" y="66.5">B34_L5_P</text>
<text x="126.9" y="74.1">B34_L6_N</text>
<text x="126.9" y="132.6">B34_L19_P</text>
<text x="126.9" y="135.1">B34_L19_N</text>
<text x="126.9" y="142.7">B34_L21_P</text>
</g>
<g font-size="1.9" fill="#000080">
<text x="238.8" y="191">Designed by Trenz Electronic and changed by HMLAB</text>
<text x="238.8" y="188.4">OPEN SOURCE HARDWARE</text>
<text x="238.8" y="193.5">For more information, please visit: www.hm-lab.com/hm-core</text>
</g>
</svg>
